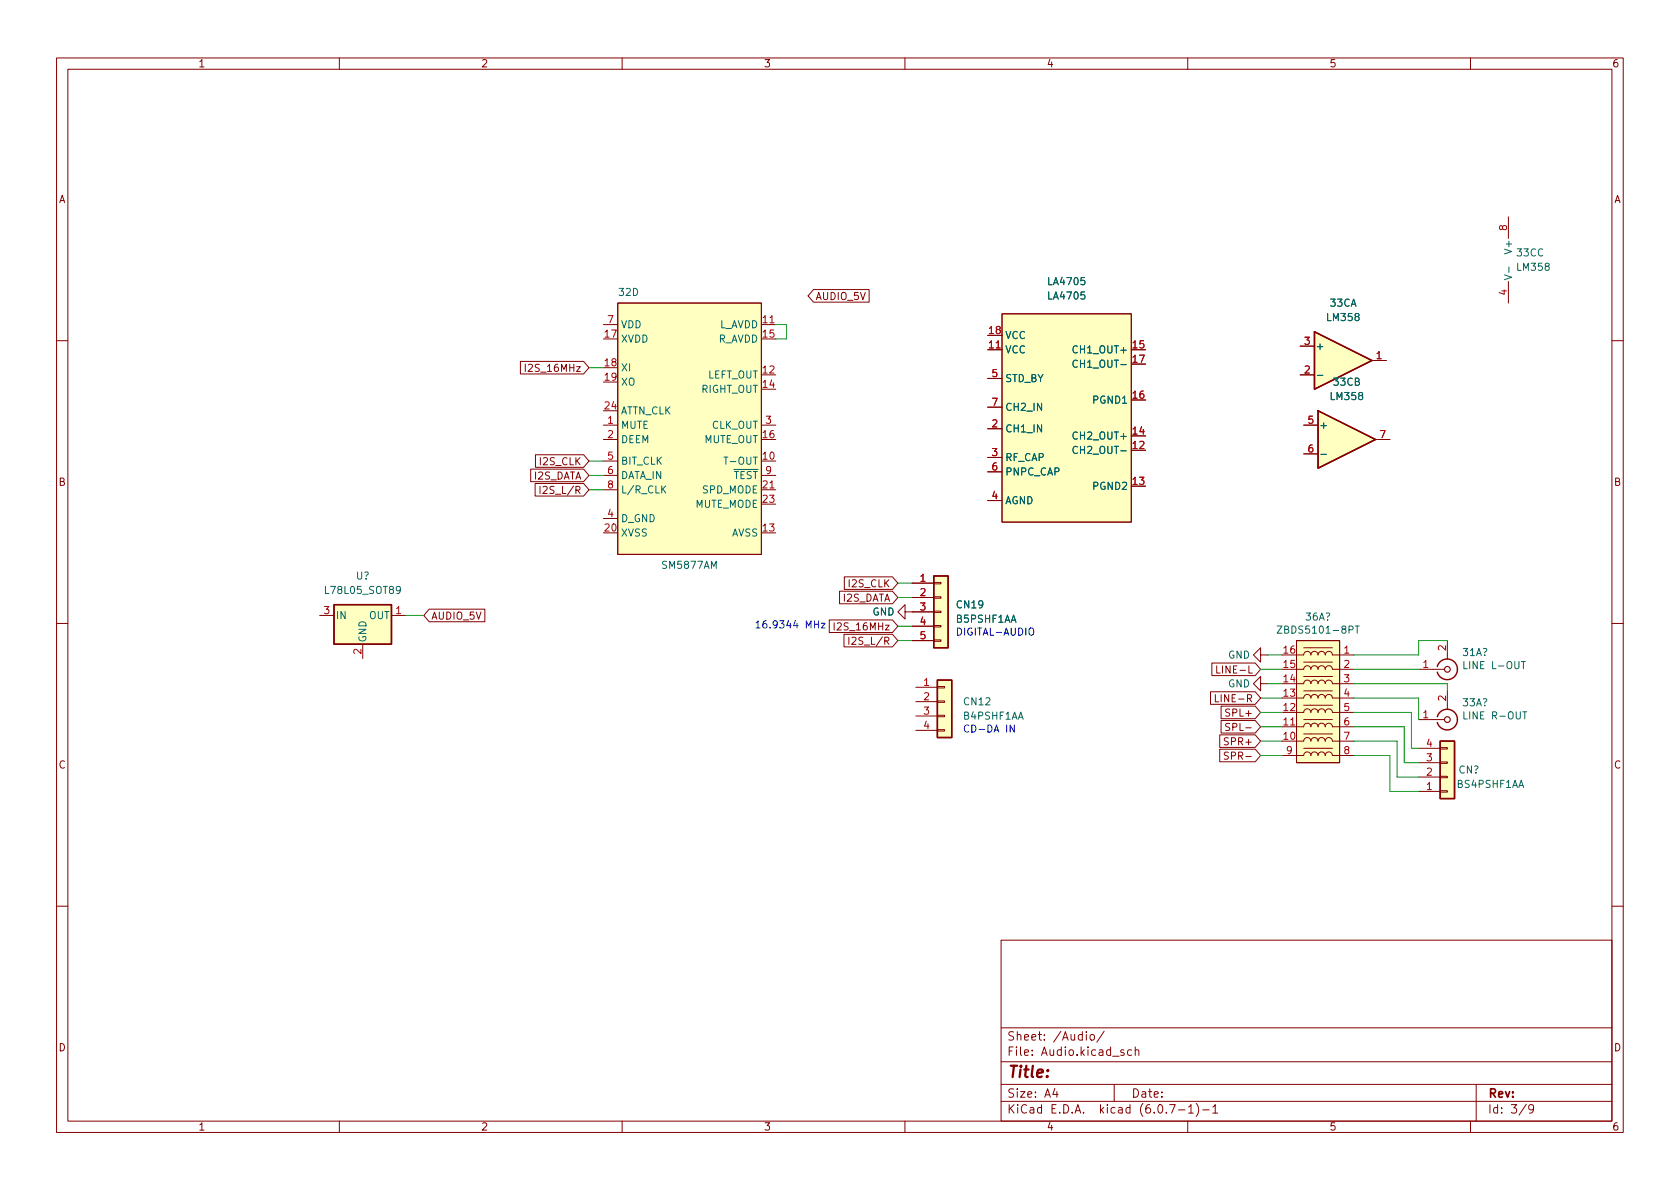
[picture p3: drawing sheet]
<svg xmlns="http://www.w3.org/2000/svg" width="297mm" height="210mm" viewBox="0 0 297 210" stroke-linecap="round" stroke-linejoin="round" font-family="sans-serif">
<g fill="none" stroke="#840000" stroke-width=".18">
<path d="M10 10.2h277v190.1h-277zM12 12.2h273v186.1h-273zM60 10.2v2M110 10.2v2M160 10.2v2M210 10.2v2M260 10.2v2M266.7 38.3v3.9M106.7 57.4h2.5M109.2 53.6h25.4v44.4h-25.4zM134.6 57.4h2.6M143.8 51.2h9.9v2.2h-9.9l-.9-1.1z"/>
<path d="M177.2 55.5h22.8v36.8h-22.8zM266.7 49.8v3.8M10 60.2h2M92 63.9h11.2l.9 1.1-.9 1.1h-11.2zM92.9 64.4v1.3M106.7 75.2h2.5M106.7 77.7h2.5M134.6 75.2h2.6M174.6 61.8h2.6M174.6 75.8h2.6M174.6 66.9h2.6M174.6 72h2.6"/>
<path d="M229.9 66.3h2.5M229.9 61.2h2.5M230.5 75.2h2.5M242.6 63.7h2.5M243.2 77.7h2.5M285 60.2h2M93.8 83h9.4l.9 1.1-.9 1.1h-9.4zM94.6 85.5h8.6l.9 1.1-.9 1.1h-8.6zM94.7 80.4h8.5l.9 1.1-.9 1.1h-8.5zM95.5 86v1.3M106.7 86.6h2.5M106.7 91.7h2.5"/>
<path d="M106.7 81.5h2.5M106.7 84.1h2.5M134.6 86.6h2.6M134.6 84.1h2.6M174.6 80.9h2.6M174.6 88.5h2.6M174.6 83.4h2.6M230.5 80.3h2.5M10 110.2h2M56.5 108.8h2.6M64.1 113.9v2.6M69.2 108.8h2.6"/>
<path d="M75.9 107.7h9.8v2.2h-9.8l-1-1.1zM146.6 109.6h11.2l.9 1.1-.9 1.1h-11.2zM147.5 110.1v1.3M148.4 104.5h9.4l.9 1.2-.9 1.1h-9.4zM149.2 112.2h8.6l.9 1.1-.9 1.1h-8.6zM149.3 102h8.5l.9 1.1-.9 1.1h-8.5zM150.1 112.7v1.2M160 108.2v-1.3l-1.3 1.3 1.3 1.3v-1.3h5.1M161.3 103.1h3.8M161.3 105.7h3.8M161.3 110.7h3.8M161.3 113.3h3.8"/>
<path d="M165.1 113.2h1.3v.2h-1.3zM165.1 110.6h1.3v.3h-1.3zM165.1 108.1h1.3v.2h-1.3zM165.1 105.5h1.3v.3h-1.3zM165.1 103h1.3v.2h-1.3zM214.3 117.2h7.6l1 1.2-1 1.1h-7.6zM215.1 117.8v1.2h.6M222.9 115.8v-1.3l-1.3 1.3 1.3 1.3v-1.3h1.3M229.2 113.3h7.7v21.6h-7.7zM229.2 118.4h1.3a.64 .64 0 0 1 .6-.7 .64 .64 0 0 1 .7 .7 .64 .64 0 0 1 .6-.7 .64 .64 0 0 1 .6 .7 .64 .64 0 0 1 .7-.7 .64 .64 0 0 1 .6 .7 .64 .64 0 0 1 .6-.7 .64 .64 0 0 1 .7 .7h3.8M229.2 115.8h1.3a.64 .64 0 0 1 .6-.6 .64 .64 0 0 1 .7 .6 .64 .64 0 0 1 .6-.6 .64 .64 0 0 1 .6 .6 .64 .64 0 0 1 .7-.6 .64 .64 0 0 1 .6 .6 .64 .64 0 0 1 .6-.6 .64 .64 0 0 1 .7 .6h3.8M230.5 119.6h5.1"/>
<path d="M230.5 117.1h5.1M230.5 114.5h5.1M250.8 118.4h4.6M255.9 113.3v3.3M285 110.2h2M161.9 121.5h3.8M161.9 124.1h3.8M161.9 126.6h3.8M161.9 129.2h3.8M165.7 129h1.3v.3h-1.3zM165.7 126.5h1.3v.2h-1.3zM165.7 123.9h1.3v.3h-1.3z"/>
<path d="M165.7 121.4h1.3v.3h-1.3zM214 122.3h7.9l1 1.1-1 1.1h-7.9zM214.9 122.8v1.3h.6M215.7 132.5h6.2l1 1.1-1 1.1h-6.2zM215.7 129.9h6.2l1 1.2-1 1.1h-6.2zM215.9 124.9h6l1 1.1-1 1.1h-6zM215.9 127.4h6l1 1.1-1 1.1h-6zM217.2 133.1l-.5-.1-.2 .1v.4l.6 .2 .1 .3-.3 .3-.4-.1M217.4 128l-.5-.1-.2 .3 .1 .3 .6 .2v.4l-.2 .1-.5-.1M222.9 120.9v-1.3l-1.3 1.3 1.3 1.3v-1.3h1.3M226.7 133.6h3.8a.64 .64 0 0 1 .6-.6 .64 .64 0 0 1 .7 .6 .64 .64 0 0 1 .6-.6 .64 .64 0 0 1 .6 .6 .64 .64 0 0 1 .7-.6 .64 .64 0 0 1 .6 .6 .64 .64 0 0 1 .6-.6 .64 .64 0 0 1 .7 .6h3.8M226.7 128.5h3.8"/>
<path d="M229.2 131.1h1.3a.64 .64 0 0 1 .6-.7 .64 .64 0 0 1 .7 .7 .64 .64 0 0 1 .6-.7 .64 .64 0 0 1 .6 .7 .64 .64 0 0 1 .7-.7 .64 .64 0 0 1 .6 .7 .64 .64 0 0 1 .6-.7 .64 .64 0 0 1 .7 .7h3.8M229.2 126h1.3a.64 .64 0 0 1 .6-.7 .64 .64 0 0 1 .7 .7 .64 .64 0 0 1 .6-.7 .64 .64 0 0 1 .6 .7 .64 .64 0 0 1 .7-.7 .64 .64 0 0 1 .6 .7 .64 .64 0 0 1 .6-.7 .64 .64 0 0 1 .7 .7h3.8M229.2 123.4h1.3a.64 .64 0 0 1 .6-.6 .64 .64 0 0 1 .7 .6 .64 .64 0 0 1 .6-.6 .64 .64 0 0 1 .6 .6 .64 .64 0 0 1 .7-.6 .64 .64 0 0 1 .6 .6 .64 .64 0 0 1 .6-.6 .64 .64 0 0 1 .7 .6h3.8M229.2 120.9h1.3a.64 .64 0 0 1 .6-.6 .64 .64 0 0 1 .7 .6 .64 .64 0 0 1 .6-.6 .64 .64 0 0 1 .6 .6 .64 .64 0 0 1 .7-.6 .64 .64 0 0 1 .6 .6 .64 .64 0 0 1 .6-.6 .64 .64 0 0 1 .7 .6h3.8M230.5 128.5a.64 .64 0 0 1 .6-.6 .64 .64 0 0 1 .7 .6 .64 .64 0 0 1 .6-.6 .64 .64 0 0 1 .6 .6 .64 .64 0 0 1 .7-.6 .64 .64 0 0 1 .6 .6 .64 .64 0 0 1 .6-.6 .64 .64 0 0 1 .7 .6M230.5 132.3h5.1M230.5 129.8h5.1M230.5 127.2h5.1M230.5 124.7h5.1M230.5 122.2h5.1M235.6 128.5h3.8M250.8 139.9h3.8"/>
<path d="M250.8 137.4h3.8M250.8 134.9h3.8M250.8 132.3h3.8M250.8 127.2h4.6M254.6 132.2h1.3v.3h-1.3zM254.6 134.7h1.3v.3h-1.3zM254.6 137.3h1.3v.2h-1.3zM254.6 139.8h1.3v.3h-1.3zM255.9 122.2v3.3M10 160.2h2M177 166.3h108v32h-108zM285 160.2h2"/>
<path d="M60 198.3v2M110 198.3v2M160 198.3v2M177 194.8h108M177 191.8h108M177 187.8h108M177 181.8h108M186.5 192.5l-.4 1h1M186.9 193v1M192.1 182.4v.2M192.1 182.9v1M192.8 183.1l.2-.2 .4 .2 .1 .5-.1 .3h-.4l-.2-.1z"/>
<path d="M195.2 182.4l-1.3 1.9M197 191.8v3M198.7 185.7l-.3-.1-.3 .2 .1 .3 .5 .1v.4h-.6M200.1 185.7l-.5-.1-.2 .3v.4l.1 .3h.6M200.7 185.8l.2-.2 .4 .1 .1 .9M200.7 185.1v1.5M206.8 195.3h1l-.7 1.5M208.4 196.3h1.1M210 198.3v2M210.1 195.8l.5-.5v1.5M210.1 196.8h.9M211.5 195.1a1.72 1.72 0 0 1 0 2.3"/>
<path d="M212.6 196.3h1.2M214.4 195.8l.5-.5v1.5M214.4 196.8h.9M260 198.3v2M261 191.8v6.5M269.9 195.3l-1.3 1.9M271.2 196l-.3 .3h-.3l-.3-.3 .1-.6 .5-.1 .2 .2a.99 .99 0 0 1-.4 1.3h-.3"/>
</g>
<g fill="#ffffc2" stroke="#ffffc2" stroke-width=".18">
<path d="M59.1 106.9h10.1v7h-10.1z"/>
<path d="M165.7 120.3h2.6v10.1h-2.6z"/>
<path d="M177.2 55.5h22.8v36.8h-22.8z"/>
<path d="M165.1 101.8h2.5v12.7h-2.5z"/>
<path d="M254.6 131.1h2.6v10.1h-2.6z"/>
<path d="M229.2 113.3h7.7v21.6h-7.7z"/>
<path d="M232.4 58.7l10.2 5-10.2 5.1z"/>
<path d="M233 72.6l10.2 5.1-10.2 5.1z"/>
<path d="M109.2 53.6h25.4v44.4h-25.4z"/>
</g>
<path d="M232.4 58.7l10.2 5-10.2 5.1zM233 72.6l10.2 5.1-10.2 5.1zM59.1 106.9h10.1v7h-10.1zM165.1 101.8h2.5v12.7h-2.5zM254.1 117.9a1.81 1.81 0 0 1 2.8-1 1.81 1.81 0 0 1 0 2.9 1.81 1.81 0 0 1-2.8-.9M165.7 120.3h2.6v10.1h-2.6zM254.1 126.7a1.81 1.81 0 0 1 2.8-.9 1.81 1.81 0 0 1 0 2.9 1.81 1.81 0 0 1-2.8-.9M254.6 131.1h2.6v10.1h-2.6z" fill="none" stroke="#840000" stroke-width=".25"/>
<g fill="none" stroke="#006464" stroke-width=".18">
<path d="M266 48.6l1.3 .4-1.3 .5M266.8 47.2v1M190.5 79a.6 .6 0 0 0-.8 .5 .6 .6 0 0 0 .5 .7l.3-.1M190.5 63.8a.6 .6 0 0 0-.8 .4 .6 .6 0 0 0 .5 .8l.3-.2M232.9 66.4h1M117.2 86.5l.5 .7M117.7 85.9l-.7 .7M128 80.8h.7M233.6 80.3h.9M225.8 110.7h.9l-.9 1.3h.9M239.6 110.7h.7M240 110.7v1.3"/>
<path d="M269 117h.7M269.2 125.9h.8"/>
</g>
<g fill="none" stroke="#840000" stroke-width=".2">
<circle cx="255.9" cy="118.4" r=".51"/>
<circle cx="255.9" cy="127.2" r=".51"/>
</g>
<path d="M144 110.4h.7M144.7 109.8v1.3M145.2 110.2h.7l-.7 .9h.7M182 111.2l.2-.1a.43 .43 0 0 1 .6 .4v.4a.42 .42 0 0 1-.4 .4 .42 .42 0 0 1-.5-.4zM179.3 128.2v1.3l-.7-1.3v1.3" fill="none" stroke="#0000c2" stroke-width=".18"/>
<g fill="none" stroke="#009600" stroke-width=".18">
<path d="M137.2 57.4h1.9v2.5h-1.9M104.1 65h2.6M104.1 86.6h2.6M104.1 81.5h2.6M104.1 84.1h2.6M71.8 108.8h3.1M158.7 103.1h2.6M158.7 105.7h2.6M158.7 110.7h2.6M158.7 113.3h2.6M222.9 118.4h3.8M224.2 115.8h2.5"/>
<path d="M239.4 118.4h11.4M255.9 113.3h-5.1v2.5h-11.4M222.9 131.1h3.8M222.9 126h3.8M222.9 128.5h3.8M222.9 123.4h3.8M222.9 133.6h3.8M224.2 120.9h2.5M239.4 131.1h7.6v6.3h3.8M239.4 128.5h8.9v6.4h2.5M239.4 133.6h6.3v6.3h5.1M239.4 126h10.2v6.3h1.2"/>
<path d="M239.4 120.9h16.5v1.3M239.4 123.4h11.4v3.8"/>
</g>
<text font-size="2.8" fill="#840000" x="178" y="190.6">Title:</text>
<g font-size="2.1" fill="#840000">
<text x="178" y="184">Sheet: /Audio/</text>
<text x="178" y="186.7">File: Audio.kicad_sch</text>
<text x="178" y="196.9">KiCad E.D.A. kicad (6.0.7-1)-1</text>
<text x="178" y="194.1">Size: A4</text>
<text x="200" y="194.1">Date:</text>
<text x="263" y="194.1">Rev:</text>
<text x="263" y="196.9">Id: 3/9</text>
</g>
<g font-size="1.8" fill="#840000">
<text x="35" y="11.9">1</text>
<text x="85" y="11.9">2</text>
<text x="135" y="11.9">3</text>
<text x="185" y="11.9">4</text>
<text x="235" y="11.9">5</text>
<text x="285" y="11.9">6</text>
<text x="10.3" y="35.9">A</text>
<text x="285.3" y="35.9">A</text>
<text x="144.1" y="53">AUDIO_5V</text>
<text x="93.6" y="65.7">I2S_16MHz</text>
<text x="95.6" y="82.3">I2S_CLK</text>
<text x="10.3" y="85.9">B</text>
<text x="94.3" y="84.8">I2S_DATA</text>
<text x="96.4" y="87.3">I2S_L/R</text>
<text x="285.3" y="85.9">B</text>
<text x="148.9" y="106.4">I2S_DATA</text>
<text x="150.2" y="103.8">I2S_CLK</text>
<text x="76.2" y="109.6">AUDIO_5V</text>
<text x="148.2" y="111.5">I2S_16MHz</text>
<text x="151" y="114">I2S_L/R</text>
<text x="215.9" y="119.1">LINE-L</text>
<text x="215.7" y="124.2">LINE-R</text>
<text x="216.9" y="131.8">SPR+</text>
<text x="217.1" y="126.7">SPL+</text>
<text x="217.6" y="129.2">SPL-</text>
<text x="10.3" y="135.9">C</text>
<text x="217.4" y="134.3">SPR-</text>
<text x="285.3" y="135.9">C</text>
<text x="10.3" y="185.9">D</text>
<text x="285.3" y="185.9">D</text>
<text x="35" y="199.9">1</text>
<text x="85" y="199.9">2</text>
<text x="135" y="199.9">3</text>
<text x="185" y="199.9">4</text>
<text x="235" y="199.9">5</text>
<text x="285" y="199.9">6</text>
</g>
<g font-size="1.8" fill="#a90000">
<text x="266.4" y="40.7" transform="rotate(-90 266.4 40.7)">8</text>
<text x="266.4" y="52.2" transform="rotate(-90 266.4 52.2)">4</text>
<text x="107" y="59.7">17</text>
<text x="107.5" y="57.1">7</text>
<text x="134.9" y="57.1">11</text>
<text x="134.9" y="59.7">15</text>
<text x="174.9" y="59">18</text>
<text x="107" y="64.8">18</text>
<text x="174.9" y="61.6">11</text>
<text x="200.3" y="61.6">15</text>
<text x="200.3" y="64.1">17</text>
<text x="230.6" y="61">3</text>
<text x="243.3" y="63.5">1</text>
<text x="107" y="67.3">19</text>
<text x="134.9" y="66">12</text>
<text x="134.9" y="68.6">14</text>
<text x="175.4" y="66.7">5</text>
<text x="175.4" y="71.7">7</text>
<text x="200.3" y="70.5">16</text>
<text x="230.6" y="66">2</text>
<text x="107" y="72.4">24</text>
<text x="107.5" y="74.9">1</text>
<text x="107.5" y="77.5">2</text>
<text x="134.9" y="77.5">16</text>
<text x="135.4" y="74.9">3</text>
<text x="175.4" y="75.6">2</text>
<text x="200.3" y="76.8">14</text>
<text x="231.3" y="74.9">5</text>
<text x="244" y="77.5">7</text>
<text x="107.5" y="81.3">5</text>
<text x="107.5" y="83.8">6</text>
<text x="134.9" y="81.3">10</text>
<text x="135.4" y="83.8">9</text>
<text x="175.4" y="80.6">3</text>
<text x="175.4" y="83.2">6</text>
<text x="200.3" y="79.4">12</text>
<text x="231.3" y="80">6</text>
<text x="107.5" y="86.4">8</text>
<text x="134.9" y="86.4">21</text>
<text x="134.9" y="88.9">23</text>
<text x="175.4" y="88.3">4</text>
<text x="200.3" y="85.7">13</text>
<text x="107" y="94">20</text>
<text x="107.5" y="91.4">4</text>
<text x="134.9" y="94">13</text>
<text x="162.7" y="102.9">1</text>
<text x="162.7" y="105.4">2</text>
<text x="162.7" y="107.9">3</text>
<text x="57.3" y="108.6">3</text>
<text x="70" y="108.6">1</text>
<text x="162.7" y="110.5">4</text>
<text x="162.7" y="113">5</text>
<text x="63.9" y="115.7" transform="rotate(-90 63.9 115.7)">2</text>
<text x="227" y="118.1">15</text>
<text x="227" y="115.6">16</text>
<text x="237.6" y="115.6">1</text>
<text x="237.6" y="118.1">2</text>
<text x="251.6" y="118.1">1</text>
<text x="255.7" y="115" transform="rotate(-90 255.7 115)">2</text>
<text x="163.3" y="121.3">1</text>
<text x="163.3" y="123.8">2</text>
<text x="227" y="125.7">12</text>
<text x="227" y="123.2">13</text>
<text x="227" y="120.6">14</text>
<text x="237.6" y="120.6">3</text>
<text x="237.6" y="123.2">4</text>
<text x="237.6" y="125.7">5</text>
<text x="255.7" y="123.9" transform="rotate(-90 255.7 123.9)">2</text>
<text x="163.3" y="126.4">3</text>
<text x="163.3" y="128.9">4</text>
<text x="227" y="130.8">10</text>
<text x="227" y="128.3">11</text>
<text x="237.6" y="128.3">6</text>
<text x="237.6" y="130.8">7</text>
<text x="251.6" y="127">1</text>
<text x="227.5" y="133.3">9</text>
<text x="237.6" y="133.3">8</text>
<text x="252.2" y="137.2">2</text>
<text x="252.2" y="134.6">3</text>
<text x="252.2" y="132.1">4</text>
<text x="252.2" y="139.7">1</text>
</g>
<g font-size="1.8" fill="#006464">
<text x="267.3" y="44.5" transform="rotate(-90 267.3 44.5)">V+</text>
<text x="268.3" y="45.3">33CC</text>
<text x="268.4" y="47.9">LM358</text>
<text x="109.5" y="52.3">32D</text>
<text x="185.4" y="50.4">LA4705</text>
<text x="185.4" y="53">LA4705</text>
<text x="109.7" y="58">VDD</text>
<text x="127" y="58">L_AVDD</text>
<text x="177.7" y="59.9">VCC</text>
<text x="234.7" y="56.8">LM358</text>
<text x="235.2" y="54.2">33CA</text>
<text x="109.7" y="60.6">XVDD</text>
<text x="109.7" y="65.7">XI</text>
<text x="126.8" y="60.6">R_AVDD</text>
<text x="177.7" y="62.5">VCC</text>
<text x="190.2" y="62.5">CH1_OUT+</text>
<text x="190.7" y="65">CH1_OUT-</text>
<text x="232.5" y="61.8">+</text>
<text x="109.7" y="68.2">XO</text>
<text x="123.9" y="69.5">RIGHT_OUT</text>
<text x="125" y="66.9">LEFT_OUT</text>
<text x="177.7" y="67.6">STD_BY</text>
<text x="193.4" y="71.4">PGND1</text>
<text x="235.4" y="70.7">LM358</text>
<text x="235.9" y="68.2">33CB</text>
<text x="109.7" y="75.8">MUTE</text>
<text x="109.7" y="73.3">ATTN_CLK</text>
<text x="125.8" y="75.8">CLK_OUT</text>
<text x="177.7" y="76.4">CH1_IN</text>
<text x="177.7" y="72.6">CH2_IN</text>
<text x="190.2" y="77.7">CH2_OUT+</text>
<text x="233.2" y="75.8">+</text>
<text x="109.7" y="78.4">DEEM</text>
<text x="109.7" y="82.2">BIT_CLK</text>
<text x="124.4" y="78.4">MUTE_OUT</text>
<text x="128.7" y="82.2">T-OUT</text>
<text x="177.7" y="81.5">RF_CAP</text>
<text x="190.7" y="80.3">CH2_OUT-</text>
<text x="109.7" y="84.7">DATA_IN</text>
<text x="109.7" y="87.2">L/R_CLK</text>
<text x="122.8" y="89.8">MUTE_MODE</text>
<text x="124.2" y="87.2">SPD_MODE</text>
<text x="128.2" y="84.7">~{TEST}</text>
<text x="177.7" y="89.1">AGND</text>
<text x="177.7" y="84.1">PNPC_CAP</text>
<text x="193.4" y="86.6">PGND2</text>
<text x="109.7" y="94.9">XVSS</text>
<text x="109.7" y="92.3">D_GND</text>
<text x="129.3" y="94.9">AVSS</text>
<text x="117.3" y="100.6">SM5877AM</text>
<text x="57.8" y="105">L78L05_SOT89</text>
<text x="63" y="102.5">U?</text>
<text x="169.2" y="107.6">CN19</text>
<text x="59.3" y="109.5">IN</text>
<text x="64.8" y="113.7" transform="rotate(-90 64.8 113.7)">GND</text>
<text x="65.2" y="109.5">OUT</text>
<text x="154.2" y="108.8">GND</text>
<text x="169.1" y="110.1">B5PSHF1AA</text>
<text x="226.8" y="112">ZBDS5101-8PT</text>
<text x="230.9" y="109.7">36A?</text>
<text x="217.1" y="116.5">GND</text>
<text x="258.7" y="116">31A?</text>
<text x="259.2" y="118.3">LINE L-OUT</text>
<text x="170.5" y="124.7">CN12</text>
<text x="217.1" y="121.5">GND</text>
<text x="258.7" y="124.9">33A?</text>
<text x="170.4" y="127.2">B4PSHF1AA</text>
<text x="259.2" y="127.2">LINE R-OUT</text>
<text x="257.9" y="136.8">CN?</text>
<text x="257.7" y="139.3">BS4PSHF1AA</text>
</g>
<g font-size="1.8" fill="#0000c2">
<text x="133.3" y="111.1">16.9344 MHz</text>
<text x="168.9" y="112.4">DIGITAL-AUDIO</text>
<text x="170.2" y="129.5">CD-DA IN</text>
</g>
</svg>
